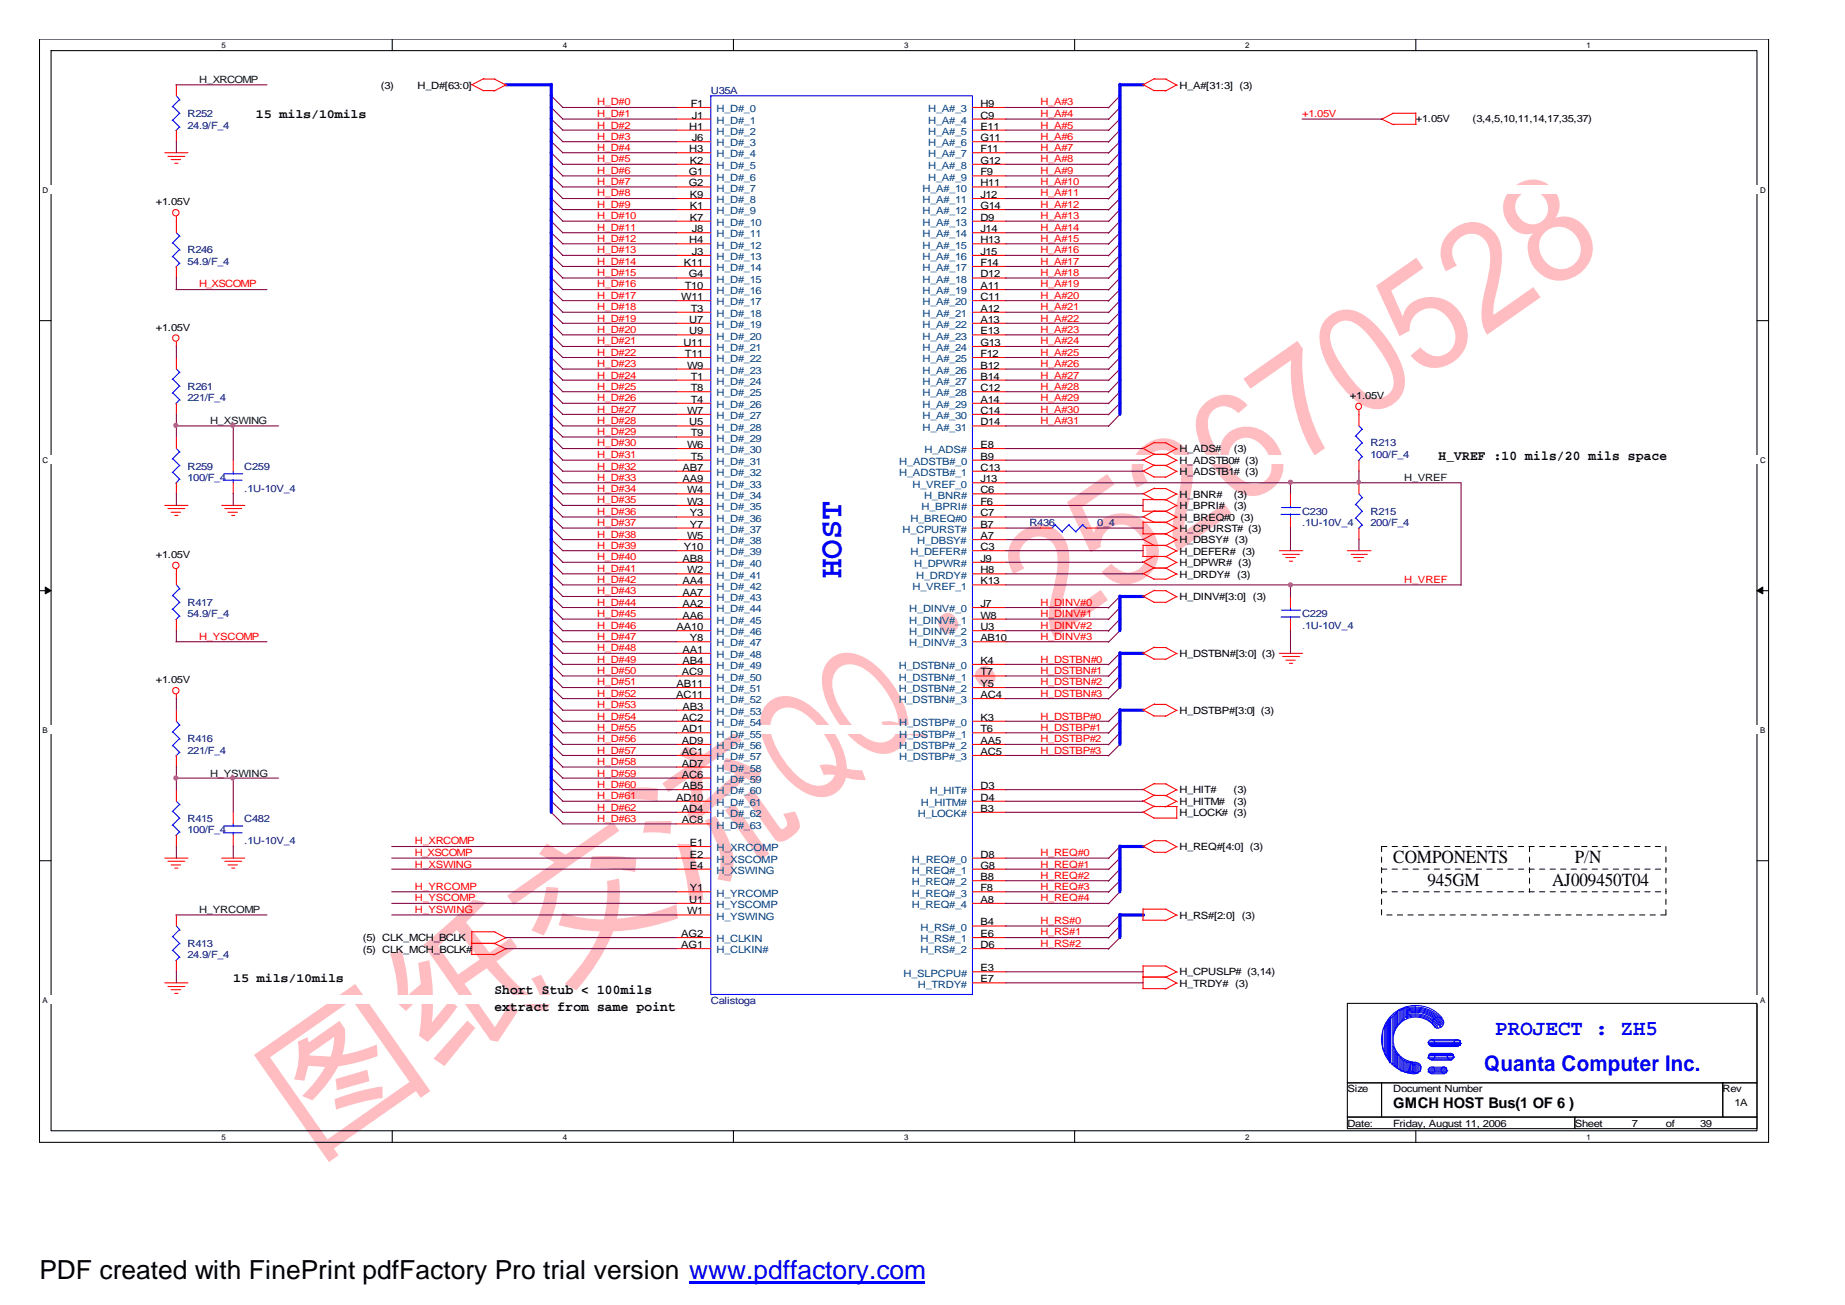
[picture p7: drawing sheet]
<svg xmlns="http://www.w3.org/2000/svg" width="297mm" height="210mm" viewBox="0 0 297 210" stroke-linecap="round" stroke-linejoin="round" font-family="sans-serif">
<path d="M6.3 6.3h278.1v177.4h-278zM8.2 8.1h274.3v173.8h-274.3z" fill="none" stroke="#000" stroke-width=".17"/>
<g fill="#fff">
<path d="M35.6 6.5h.7v1.5h-.7z"/>
<path d="M35.6 182.1h.7v1.5h-.7z"/>
</g>
<path d="M63.1 6.3v1.8M63.1 181.9v1.8" fill="none" stroke="#000" stroke-width=".17"/>
<g fill="#fff">
<path d="M90.5 6.5h.7v1.5h-.7z"/>
<path d="M90.5 182.1h.7v1.5h-.7z"/>
</g>
<path d="M117.9 6.3v1.8M117.9 181.9v1.8" fill="none" stroke="#000" stroke-width=".17"/>
<g fill="#fff">
<path d="M145.4 6.5h.6v1.5h-.6z"/>
<path d="M145.4 182.1h.6v1.5h-.6z"/>
</g>
<path d="M172.8 6.3v1.8M172.8 181.9v1.8" fill="none" stroke="#000" stroke-width=".17"/>
<g fill="#fff">
<path d="M200.2 6.5h.7v1.5h-.7z"/>
<path d="M200.2 182.1h.7v1.5h-.7z"/>
</g>
<path d="M227.7 6.3v1.8M227.7 181.9v1.8" fill="none" stroke="#000" stroke-width=".17"/>
<g fill="#fff">
<path d="M255.1 6.5h.7v1.5h-.7z"/>
<path d="M255.1 182.1h.7v1.5h-.7z"/>
<path d="M6.9 29.8h277.1v1.5h-277.1z"/>
<path d="M6.9 73.3h277.1v1.4h-277.1z"/>
</g>
<path d="M6.4 51.6h1.8M282.5 51.6h1.9" fill="none" stroke="#000" stroke-width=".17"/>
<path d="M6.9 116.7h277v1.4h-277z" fill="#fff"/>
<path d="M6.4 95h1.8M282.5 95h1.9" fill="none" stroke="#000" stroke-width=".17"/>
<path d="M7.3 94.4l.9 .6-.9 .5zM282.5 95l1-.6v1.1z" fill="#000" stroke="#000" stroke-width=".16"/>
<path d="M6.9 160.1h276.9v1.5h-276.9z" fill="#fff"/>
<path d="M6.4 138.4h1.8M282.5 138.4h1.9M216.7 161.4h65.8v12.8h-65.8zM216.7 174.2h5.5v5.5h-5.5zM216.7 179.7h36.5v1.8h-36.5zM222.2 174.2h54.8v5.5h-54.8zM253.2 179.7h29.3v1.8h-29.3zM277 174.2h5.5v5.5h-5.5z" fill="none" stroke="#000" stroke-width=".17"/>
<path d="M222.2 139.8h45.8M222.2 136.2h45.7M246 136.2v7.3M267.9 136.2v11M222.2 143.4h45.8M222.2 147.2v-11M267.9 147.2h-45.7" fill="none" stroke="#000" stroke-width=".16" stroke-dasharray=".8"/>
<g fill="none" stroke="#f00" stroke-width=".17">
<path d="M28.4 13.6v1.8M75.8 13.6l1.9 1M77.6 14.6h1.9M77.7 12.7h1.9M77.8 12.6l-1.9 1M79.5 12.7l1.9 1M81.4 13.6l-2 1.1M108.8 17.3h5.5M108.8 19.1h5.5M156.4 17.3h5.4M156.4 19.1h5.4M183.7 13.6l1.9 1"/>
<path d="M185.5 14.6h2M185.6 12.7h1.9M185.7 12.6l-1.9 1M187.5 12.7l1.8 1M189.2 13.6l-1.8 1.1M222.2 19.1l1.9 1M223.9 18.2h3.8M224 20h3.8M224 18.2l-1.9 1M227.7 18.1v1.9M26.5 24.6h3.7M27 25.2h2.7"/>
<path d="M27.5 25.7h1.5M28.1 26.3h.5M28.4 20.9v1.9M28.4 34.8v2.6M108.8 24.6h5.5M108.8 20.9h5.5M108.8 22.8h5.5M108.8 26.4h5.5M108.8 28.3h5.5M108.8 30.1h5.5M108.8 31.9h5.5M108.8 33.7h5.5"/>
<path d="M108.8 35.6h5.5M108.8 37.4h5.5M108.8 39.2h5.5M156.4 24.6h5.4M156.4 20.9h5.4M156.4 22.8h5.4M156.4 26.4h5.4M156.4 28.3h5.4M156.4 30.1h5.4M156.4 31.9h5.4M156.4 33.7h5.4M156.4 35.6h5.4"/>
<path d="M156.4 37.4h5.4M156.4 39.2h5.4M28.4 42.9v1.8M28.4 55v.8M28.4 57.5v1.9M108.8 41.1h5.5M108.8 42.9h5.5M108.8 44.7h5.5M108.8 46.6h5.5M108.8 48.4h5.5M108.8 50.2h5.5M108.8 52h5.5"/>
<path d="M108.8 53.9h5.5M108.8 55.7h5.5M108.8 57.5h5.5M108.8 59.4h5.5M156.4 41.1h5.4M156.4 42.9h5.4M156.4 44.7h5.4M156.4 46.6h5.4M156.4 48.4h5.4M156.4 50.2h5.4M156.4 52h5.4M156.4 53.9h5.4"/>
<path d="M156.4 55.7h5.4M156.4 57.5h5.4M156.4 59.4h5.4M28.4 64.9v1.7M28.4 70.3v1.9M28.4 77.7v1.7M37.5 74v1.8M37.5 77.7v1.7M108.8 61.1h5.5M108.8 63h5.5M108.8 64.9h5.5M108.8 66.6h5.5"/>
<path d="M108.8 68.5h5.5M108.8 72.2h5.5M108.8 74h5.5M108.8 75.8h5.5M108.8 77.7h5.5M108.8 79.4h5.5M108.8 70.3h5.5M156.4 61.1h5.4M156.4 63h5.4M156.4 64.9h5.4M156.4 66.6h5.4M156.4 68.5h5.4"/>
<path d="M156.4 72.2h5.4M156.4 74h5.4M156.4 75.8h5.4M156.4 77.7h5.4M156.4 79.4h5.4M183.7 72.1l1.9 1M183.7 73.9l1.9 1M183.7 75.7l1.9 1M183.7 79.3l1.9 1.1M185.5 73.1h2M185.5 74.9h2M185.5 76.7h2"/>
<path d="M185.6 71.2h1.9M185.6 78.6h1.9M185.7 71.1l-1.9 1.1M185.7 73l-1.9 1M185.7 74.8l-1.9 1M185.7 78.5l-1.9 .9M187.5 71.2l1.8 1M187.5 73.1l1.8 1M187.5 74.9l1.8 1M187.5 78.6l1.8 .9M189.2 72.2l-1.8 1M189.2 74l-1.8 .9"/>
<path d="M189.2 75.8l-1.8 1M189.2 79.4l-1.8 1M207.5 79.4v1.9M218.5 66v2.5M218.5 74v1.8M218.5 77.7v1.7M26.5 81.3h3.7M27 81.8h2.7M27.5 82.4h1.5M28.1 82.9h.5M28.4 91.5v2.6M28.4 99.6v1.8"/>
<path d="M35.6 81.3h3.8M36.2 81.8h2.7M36.7 82.4h1.5M37.3 82.9h.5M108.8 88.6h5.5M108.8 81.3h5.5M108.8 83.2h5.5M108.8 84.9h5.5M108.8 86.8h5.5M108.8 90.4h5.5M108.8 92.3h5.5M108.8 94.1h5.5"/>
<path d="M108.8 95.9h5.5M108.8 97.7h5.5M108.8 99.6h5.5M156.4 88.6h5.4M156.4 81.3h5.4M156.4 83.2h5.4M156.4 84.9h5.4M156.4 86.8h5.4M156.4 90.4h5.4M156.4 92.3h5.4M156.4 94.1h5.4M156.4 97.7h5.4"/>
<path d="M156.4 99.6h5.4M167.3 84.9h1.9M174.7 84.9h1.7M183.7 82.2h3.8M183.7 85.9h3.8M183.7 89.5h3.8M183.7 95.9l1.9 1M183.7 83.1l1.9 .9M183.7 86.7l1.9 1M183.7 92.2l1.9 .9M183.7 90.4l1.9 1M183.8 80.3v1.9"/>
<path d="M183.8 83.9v2M183.8 87.6v1.9M183.8 80.4h3.7M183.8 84h3.7M183.8 87.7h3.7M185.5 96.9h2M185.5 91.4h2M185.5 93.1h2M185.6 95h1.9M185.7 94.9l-1.9 1M185.7 82.1l-1.9 1.1M185.7 85.8l-1.9 1"/>
<path d="M185.7 91.3l-1.9 1M185.7 89.4l-1.9 1M187.5 95l1.8 1M187.5 82.2l1.8 1M187.5 85.9l1.8 1M187.5 91.4l1.8 1M187.5 89.5l1.8 1M187.5 80.4l1.8 1M187.5 84l1.8 1M187.5 87.7l1.8 1M189.2 95.9l-1.8 1.1M189.2 83.2l-1.8 .9"/>
<path d="M189.2 86.8l-1.8 1M189.2 92.3l-1.8 .9M189.2 90.4l-1.8 1.1M189.2 81.3l-1.8 1M189.2 84.9l-1.8 1.1M189.2 88.6l-1.8 1M205.7 88.6h3.8M206.2 89.2h2.8M206.8 89.7h1.5M207.3 90.3h.6M207.5 83.2v1.7M207.5 95.9v1.8"/>
<path d="M207.5 99.6v1.8M216.7 88.6h3.8M217.3 89.2h2.6M217.7 89.7h1.6M218.4 90.3h.4M218.5 84.9v1.9M28.4 111.7v.8M28.4 114.2v1.8M108.8 105.1h5.5M108.8 101.4h5.5M108.8 103.2h5.5M108.8 106.9h5.5"/>
<path d="M108.8 108.7h5.5M108.8 110.6h5.5M108.8 112.4h5.5M108.8 114.2h5.5M108.8 116h5.5M108.8 117.9h5.5M108.8 119.7h5.5M156.4 101.4h5.4M156.4 103.2h5.4M156.4 106.9h5.4M156.4 108.7h5.4M156.4 110.6h5.4"/>
<path d="M156.4 112.4h5.4M156.4 116h5.4M156.4 117.9h5.4M156.4 119.7h5.4M183.7 105l1.9 1M183.7 114.1l1.9 1.1M185.5 106h2M185.5 115.2h2M185.6 104.2h1.9M185.6 113.3h1.9M185.7 104.1l-1.9 1M185.7 113.2l-1.9 1"/>
<path d="M187.5 104.2l1.8 1M187.5 113.3l1.8 1M189.2 105.1l-1.8 1M189.2 114.2l-1.8 1M205.7 105.1h3.8M206.2 105.6h2.8M206.8 106.2h1.5M207.3 106.7h.6M26.5 138h3.7M27 138.5h2.7M27.5 139.1h1.5M28.1 139.6h.5"/>
<path d="M28.4 121.5v1.9M28.4 127v1.9M28.4 134.3v1.9M35.6 138h3.8M36.2 138.5h2.7M36.7 139.1h1.5M37.3 139.6h.5M37.5 130.7v1.8M37.5 134.3v1.9M108.8 138h5.5M108.8 136.2h5.5M108.8 139.8h5.5"/>
<path d="M108.8 121.5h5.5M108.8 123.4h5.5M108.8 125.2h5.5M108.8 127h5.5M108.8 128.9h5.5M108.8 130.7h5.5M108.8 132.5h5.5M156.4 138h5.4M156.4 139.8h5.4M156.4 121.5h5.4M156.4 127h5.4M156.4 128.9h5.4"/>
<path d="M156.4 130.7h5.4M183.7 136.1l1.9 1M183.7 126.9l1.9 1M183.7 128.8l1.9 .9M183.7 130.6l1.9 1M185.5 137.1h2M185.5 127.9h2M185.5 129.7h3.8M185.5 131.6h3.7M185.6 135.2h1.9M185.6 126.1h1.9M185.7 135.1l-1.9 1.1"/>
<path d="M185.7 126l-1.9 1M185.7 127.9l-1.9 1M185.7 129.6l-1.9 1.1M187.5 135.2l1.8 1M187.5 126.1l1.8 1M187.5 127.9l1.8 1.1M189.2 136.2l-1.8 1M189.2 127l-1.8 1M189.2 128.9l-1.8 .9M189.2 129.7v2M26.5 158.1h3.7M27 158.7h2.7"/>
<path d="M27.5 159.2h1.5M28.1 159.8h.5M28.4 147.2v1.7M28.4 154.4v1.9M75.8 151.7h3.8M75.8 153.5h3.7M75.9 149.9h3.7M75.9 149.8v3.7M79.5 149.9l1.9 1M79.5 151.7l1.9 1M81.4 150.8l-2 1M81.4 152.6l-2 1"/>
<path d="M108.8 152.6h5.5M108.8 150.8h5.5M108.8 143.4h5.5M108.8 145.3h5.5M108.8 147.2h5.5M156.4 158.1h5.4M156.4 152.6h5.4M156.4 150.8h5.4M156.4 143.4h5.4M156.4 145.3h5.4M156.4 141.7h5.4M156.4 148.9h5.4"/>
<path d="M156.4 156.3h5.4M183.7 148h3.8M183.7 157.2h3.8M183.7 159h3.8M183.8 146.2h3.7M183.8 146.1v1.9M183.8 155.3v3.7M183.8 155.4h3.7M187.5 146.2l1.8 1M187.5 155.4l1.8 1M187.5 157.2l1.8 1M189.2 147.2l-1.8 .9"/>
<path d="M189.2 156.3l-1.8 .9M189.2 158.1l-1.8 1"/>
<circle cx="28.3" cy="34.2" r=".52"/>
<circle cx="28.3" cy="54.4" r=".52"/>
<circle cx="218.4" cy="65.4" r=".5"/>
<circle cx="28.3" cy="90.9" r=".52"/>
<circle cx="28.3" cy="111.1" r=".52"/>
</g>
<g fill="none" stroke="#00f" stroke-width=".17">
<path d="M27.8 17.1l1.2 1.2M27.8 19.3l1.2 1.2M28.4 15.4l.6 .7M28.9 16l-1.2 1.2M28.9 18.2l-1.2 1.2M114.3 15.4h42.1v144.5h-42.1zM27.8 39l1.2 1.2M28.4 37.4l.6 .6M28.9 20.4l-.6 .6M28.9 37.9l-1.2 1.2M27.8 41.2l1.2 1.2M28.4 59.4l.6 .6"/>
<path d="M28.9 40.1l-1.2 1.2M28.9 42.3l-.6 .6M28.9 59.9l-1.2 1.2M27.8 73.8l1.2 1.1M27.8 76l1.2 1.1M27.8 61l1.2 1.2M27.8 63.2l1.2 1.2M28.4 72.2l.6 .5M28.9 72.7l-1.2 1.1M28.9 74.9l-1.2 1.1M28.9 77.1l-.6 .6M28.9 62.1l-1.2 1.2"/>
<path d="M28.9 64.3l-.6 .7M35.9 77.2h3M36 76.2h3M37.5 75.8v.5M37.5 77.1v.6M218 70.1l1.1 1.2M218 72.3l1.1 1.2M218.5 79.4l.6 .7M218.5 68.5l.6 .6M219 69l-1.1 1.2M219 71.2l-1.1 1.2M219 73.4l-.6 .7"/>
<path d="M27.8 95.8l1.2 1.2M27.8 98l1.2 1.2M28.4 94.1l.6 .7M28.9 94.7l-1.2 1.2M28.9 96.9l-1.2 1.2M28.9 99.1l-.6 .6M169.7 84.4l1.2 1.2M169.8 84.3l-.6 .6M171.9 84.4l1.2 1.2M172 84.3l-1.2 1.2M174.1 84.4l.7 .6M174.2 84.3l-1.2 1.2"/>
<path d="M206 82.7h3M206 99.2h3M206.1 81.6h3M206.1 98.1h3M207.5 81.3v.4M207.5 82.6v.6M207.5 97.7v.5M207.5 99.2v.4M218 81.1l1.1 1.2M218 83.3l1.1 1.2M219 80l-1.1 1.2M219 82.2l-1.1 1.2"/>
<path d="M219 84.4l-.6 .6M27.8 117.7l1.2 1.2M27.8 119.9l1.2 1.2M28.4 116l.6 .7M28.9 116.6l-1.2 1.2M28.9 118.8l-1.2 1.2M27.8 130.5l1.2 1.2M27.8 132.7l1.2 1.2M28.4 128.9l.6 .6M28.9 129.4l-1.2 1.2M28.9 131.6l-1.2 1.2M28.9 133.8l-.6 .6"/>
<path d="M28.9 121l-.6 .6M35.9 134h3M36 132.9h3M37.5 132.5v.4M37.5 133.9v.4M27.8 150.6l1.2 1.2M27.8 152.8l1.2 1.2M28.4 148.9l.6 .7M28.9 149.5l-1.2 1.2M28.9 151.7l-1.2 1.2M28.9 153.9l-.6 .6M222.3 166v2.6"/>
<path d="M222.3 168.5l.4 .7M222.6 165.4v3.7M222.8 165v4.7M222.8 169.6l.2 .3M222.8 164.9l-.2 .6M222.9 164.6v5.2M223.1 164.4v5.9M223.1 170.2l.3 .2M223.2 164.3l-.3 .4M223.3 164v6.4M223.4 163.9v7.1M223.5 163.8l-.2 .3"/>
<path d="M223.6 163.7v7.2M223.9 163.6v7.6M223.9 171.1h.2M223.9 163.5l-.3 .3M224 163.3v3.1M224 168.2v2.9M224 168.3l.3 .5M224.2 171.3l.3 .2M224.2 163.2v2.6M224.2 168.7v2.7M224.3 165.7l-.3 .6M224.4 163.1v2.4"/>
<path d="M224.4 169v2.5M224.4 169.1l.2 .4M224.5 163l-.3 .3M224.5 171.6l.3 .3M224.5 162.7v2.5M224.5 169.4v2.3M224.6 165.1l-.2 .4M224.7 162.7v2.2M224.7 169.5v2.3M224.7 169.6l.3 .3M224.8 162.6l-.3 .2M225 172h.2"/>
<path d="M225 162.4v2.3M225 169.8v2.3M225 162.5h.2M225 164.6l-.3 .3M225.1 162.5v2.1M225.1 169.9v2.1M225.1 170l.3 .3M225.3 172.2h.3M225.3 162.4v2M225.3 170.2v2.1M225.4 164.3l-.3 .2M225.5 162.3v1.9"/>
<path d="M225.5 170.3v1.9M225.5 170.4l.2 .2M225.6 162.2l-.3 .3M225.6 162.2v1.7M225.6 170.5v1.8M225.6 172.2l.3 .3M225.7 163.8l-.2 .3M225.8 162.2v1.8M225.8 170.4v2M225.8 170.5l.3 .3M225.9 162.1l-.3 .2M226 163.5l.2 .3"/>
<path d="M226.1 172.4h.2M226.1 162.1v1.5M226.1 170.7v1.8M226.1 163.1a4.5 4.5 0 0 1 5.5 2.1M226.1 162.8l1.5-.1a4.5 4.5 0 0 1 4.1 2.5M226.1 162.7l1.5-.2a4.6 4.6 0 0 1 4.1 2.4M226.1 162.5l1.5-.2a4.7 4.7 0 0 1 4.3 2.6M226.2 163.7a3.9 3.9 0 0 1 4.8 1.7M226.2 163.5a4.1 4.1 0 0 1 5 1.9M226.2 163.3a4.7 4.7 0 0 1 5 1.6M226.2 162v1.8M226.2 170.7v1.7"/>
<path d="M226.2 170.9h.3M226.3 172.6h.4M226.3 161.9l-.2 .3M226.3 162.3l1.3-.1a5.1 5.1 0 0 1 4.5 2.5M226.3 162.1l1.3-.1a5.4 5.4 0 0 1 4.6 2.4M226.4 172.4h.3M226.4 162.1v1.5M226.4 170.9v1.6M226.6 170.9h.2M226.6 170.8v1.6M226.7 170.9v1.7M226.9 170.9v1.7"/>
<path d="M227 170.8l-.6 1.8M227.2 170.8v1.6M227.2 170.9l.2 .5M227.2 172.3l-.3 .3M227.3 172.6h.3M227.3 171.3v1.3M227.5 171.1h.3M227.5 171v1.6M227.7 172.6h.2M227.7 171.1v1.5M227.8 171.1h.3M227.8 171v1.6"/>
<path d="M228 171.1v1.5M228.2 171.2v1.2M228.2 171.3l.3 .2M228.3 172.3l-.3 .3M228.4 171.5v.8M229.6 167.7h5.2M229.6 170.2h4.1M229.6 172h3M229.6 172.4h3M229.7 167.7v.2M229.7 172v.3M229.7 167.8h5.3"/>
<path d="M229.7 170h4.2M229.7 170.2l.4 .2M229.7 172.2h3.1M229.7 172.4l.4 .2M229.8 168h5M229.8 169.8h3.9M229.9 167.4h5M229.9 168l.2 .2M229.9 169.6h3.9M229.9 169.8l-.3 .3M229.9 171.8h2.8M230 168.2h4.9"/>
<path d="M230 170.4h3.6M230 172.6h2.7M230.2 171.6h2.1M230.2 172.7h2.1M230.2 170.5h3.2M230.2 169.4h3.2M230.2 168.3h4.3M230.2 167.2h4.3M230.5 164.9a3.7 3.7 0 0 0-6.1 .7 3.7 3.7 0 0 0 3.2 5.3M231.9 163.8a5.3 5.3 0 0 0-4.4-2.1h.1a5.5 5.5 0 0 0-5.4 5.4 5.5 5.5 0 0 0 5.4 5.6M232.6 171.8v.3M232.7 172.2l-.2 .3"/>
<path d="M233.7 169.6v.3M233.8 170l-.2 .3M234.8 167.4v.3M234.9 167.8l-.2 .3"/>
<circle cx="227.6" cy="171.7" r=".9"/>
<circle cx="230.2" cy="167.7" r=".52"/>
<circle cx="230.2" cy="172.1" r=".52"/>
<circle cx="230.2" cy="169.9" r=".52"/>
<circle cx="231.3" cy="164.5" r=".9"/>
<circle cx="232.2" cy="172.1" r=".5"/>
<circle cx="233.2" cy="169.9" r=".52"/>
<circle cx="234.3" cy="167.7" r=".52"/>
</g>
<g fill="none" stroke="#800040" stroke-width=".17">
<path d="M28.3 13.6h14.6M88.6 15.3l1.9 2M88.6 17.2l1.9 1.9M88.6 19.1l1.9 1.8M90.4 17.3h18.4M90.4 19.1h18.4M161.7 17.3h16.6M161.7 19.1h16.6M180.1 15.4l-1.9 2M180.1 17.3l-1.9 1.9M180.1 19.1l-1.9 1.9M209.4 19.1h12.9"/>
<path d="M28.4 22.7v1.9M88.6 20.8l1.9 2M88.6 22.7l1.9 1.9M88.6 24.5l1.9 1.9M88.6 26.3l1.9 2M88.6 28.2l1.9 1.9M88.6 30l1.9 1.9M88.6 31.8l1.9 1.9M88.6 33.6l1.9 2M88.6 35.5l1.9 1.9M88.6 37.4l1.9 1.8M88.6 39.1l1.9 2"/>
<path d="M90.4 20.9h18.4M90.4 22.8h18.4M90.4 24.6h18.4M90.4 26.4h18.4M90.4 28.3h18.4M90.4 30.1h18.4M90.4 31.9h18.4M90.4 33.7h18.4M90.4 35.6h18.4M90.4 37.4h18.4M90.4 39.2h18.4M161.7 20.9h16.6"/>
<path d="M161.7 22.8h16.6M161.7 24.6h16.6M161.7 26.4h16.6M161.7 28.3h16.6M161.7 30.1h16.6M161.7 31.9h16.6M161.7 33.7h16.6M161.7 35.6h16.6M161.7 37.4h16.6M161.7 39.2h16.6M180.1 20.9l-1.9 2M180.1 22.8l-1.9 1.9"/>
<path d="M180.1 24.6l-1.9 1.9M180.1 26.4l-1.9 2M180.1 28.3l-1.9 1.9M180.1 30.1l-1.9 1.9M180.1 31.9l-1.9 1.9M180.1 33.7l-1.9 2M180.1 35.6l-1.9 1.9M180.1 37.4l-1.9 1.9M180.1 39.2l-1.9 2M28.3 46.6h14.6M28.4 44.6v2M28.4 55.6v1.9"/>
<path d="M88.6 41l1.9 1.9M88.6 42.8l1.9 1.9M88.6 44.6l1.9 2M88.6 46.5l1.9 1.9M88.6 48.3l1.9 1.9M88.6 50.1l1.9 1.9M88.6 51.9l1.9 2M88.6 53.8l1.9 1.9M88.6 55.6l1.9 1.9M88.6 57.4l1.9 2M88.6 59.3l1.9 1.8M90.4 41.1h18.4"/>
<path d="M90.4 42.9h18.4M90.4 44.7h18.4M90.4 46.6h18.4M90.4 48.4h18.4M90.4 50.2h18.4M90.4 52h18.4M90.4 53.9h18.4M90.4 55.7h18.4M90.4 57.5h18.4M90.4 59.4h18.4M161.7 41.1h16.6M161.7 42.9h16.6"/>
<path d="M161.7 44.7h16.6M161.7 46.6h16.6M161.7 48.4h16.6M161.7 50.2h16.6M161.7 52h16.6M161.7 53.9h16.6M161.7 55.7h16.6M161.7 57.5h16.6M161.7 59.4h16.6M180.1 41.1l-1.9 1.8M180.1 42.9l-1.9 1.9M180.1 44.7l-1.9 2"/>
<path d="M180.1 46.6l-1.9 1.8M180.1 48.4l-1.9 1.9M180.1 50.2l-1.9 1.9M180.1 52l-1.9 1.9M180.1 53.9l-1.9 1.9M180.1 55.7l-1.9 1.9M180.1 57.5l-1.9 2M180.1 59.4l-1.9 1.8M28.3 68.5h16.5M28.4 66.6v3.7M28.4 79.3v2M37.5 68.4v5.6"/>
<path d="M37.5 79.3v2M88.6 61.1l1.9 1.9M88.6 62.9l1.9 2M88.6 64.8l1.9 1.8M88.6 66.6l1.9 1.9M88.6 68.4l1.9 1.9M88.6 70.2l1.9 2M88.6 72.1l1.9 1.9M88.6 73.9l1.9 1.9M88.6 75.7l1.9 2M88.6 77.6l1.9 1.8M88.6 79.3l1.9 2"/>
<path d="M90.4 61.1h18.4M90.4 63h18.4M90.4 64.9h18.4M90.4 66.6h18.4M90.4 68.5h18.4M90.4 70.3h18.4M90.4 72.2h18.4M90.4 74h18.4M90.4 75.8h18.4M90.4 77.7h18.4M90.4 79.4h18.4M161.7 72.2h22.1"/>
<path d="M161.7 74h22.1M161.7 75.8h22.1M161.7 79.4h22.1M161.7 77.7h73.2v16.5M161.7 61.1h16.6M161.7 63h16.6M161.7 64.9h16.6M161.7 66.6h16.6M161.7 68.5h16.6M180.1 61.1l-1.9 2M180.1 63l-1.9 2M180.1 64.9l-1.9 1.8"/>
<path d="M180.1 66.6l-1.9 2M207.5 77.6v1.8M218.5 75.7v2M88.6 81.2l1.9 2M88.6 83.1l1.9 1.8M88.6 84.9l1.9 1.9M88.6 86.7l1.9 1.9M88.6 88.5l1.9 1.9M88.6 90.4l1.9 1.9M88.6 92.2l1.9 1.9M88.6 94l1.9 1.9M88.6 95.9l1.9 1.8"/>
<path d="M88.6 97.6l1.9 2M88.6 99.5l1.9 1.9M90.4 81.3h18.4M90.4 83.2h18.4M90.4 84.9h18.4M90.4 86.8h18.4M90.4 88.6h18.4M90.4 90.4h18.4M90.4 92.3h18.4M90.4 94.1h18.4M90.4 95.9h18.4M90.4 97.7h18.4"/>
<path d="M90.4 99.6h18.4M161.7 81.3h22.1M161.7 83.2h22.1M161.7 88.6h22.1M161.7 90.4h22.1M161.7 92.3h22.1M161.7 94.1h73.2M161.7 97.7h16.6M161.7 99.6h16.6M161.8 84.9h5.6M161.8 86.8h22.1M176.4 84.9h7.5"/>
<path d="M180.1 95.9l-1.9 1.9M180.1 97.7l-1.9 2M180.1 99.6l-1.9 1.9M207.5 84.9v3.7M207.5 94v1.9M218.5 86.7v1.9M28.3 103.2h14.6M28.4 101.4v1.8M28.4 112.3v1.9M88.6 101.4l1.9 1.8M88.6 103.1l1.9 2M88.6 105l1.9 1.9"/>
<path d="M88.6 106.8l1.9 1.9M88.6 108.6l1.9 2M88.6 110.5l1.9 1.9M88.6 112.3l1.9 1.9M88.6 114.1l1.9 1.9M88.6 115.9l1.9 2M88.6 117.8l1.9 1.9M88.6 119.6l1.9 1.9M90.4 101.4h18.4M90.4 103.2h18.4M90.4 105.1h18.4M90.4 106.9h18.4"/>
<path d="M90.4 108.7h18.4M90.4 110.6h18.4M90.4 112.4h18.4M90.4 114.2h18.4M90.4 116h18.4M90.4 117.9h18.4M90.4 119.7h18.4M161.7 101.4h16.6M161.7 103.2h16.6M161.7 106.9h16.6M161.7 108.7h16.6M161.7 110.6h16.6"/>
<path d="M161.7 112.4h16.6M161.7 116h16.6M161.7 117.9h16.6M161.7 119.7h16.6M180.1 101.4l-1.9 1.9M180.1 105.1l-1.9 1.8M180.1 106.9l-1.9 1.9M180.1 108.7l-1.9 2M180.1 110.6l-1.9 1.9M180.1 114.2l-1.9 1.9M180.1 116l-1.9 2M180.1 117.9l-1.9 1.9"/>
<path d="M180.1 119.7l-1.9 1.9M207.5 101.4v3.7M28.3 125.2h16.5M28.4 123.3v3.7M28.4 136.1v1.9M37.5 125.1v5.6M37.5 136.1v1.9M63 136.2h45.8M63 138h45.8M63 139.8h45.8M88.6 121.4l1.9 2M88.6 123.3l1.9 1.9"/>
<path d="M88.6 125.1l1.9 1.9M88.6 126.9l1.9 2M88.6 128.8l1.9 1.9M88.6 130.6l1.9 1.9M90.4 121.5h18.4M90.4 123.4h18.4M90.4 125.2h18.4M90.4 127h18.4M90.4 128.9h18.4M90.4 130.7h18.4M90.4 132.5h18.4M161.7 127h22.1"/>
<path d="M161.7 128.9h22.1M161.7 130.7h22.1M161.7 121.5h16.6M161.7 138h16.6M161.7 139.8h16.6M180.1 136.2l-1.9 1.9M180.1 138l-1.9 1.9M180.1 139.8l-1.9 1.9M28.3 147.2h14.6M28.4 156.2v1.9M63 143.4h45.8M63 145.3h45.8"/>
<path d="M63 147.2h45.8M81.3 150.8h27.5M81.3 152.6h27.5M161.7 156.3h22.1M161.7 158.1h22.1M161.7 143.4h16.6M161.7 145.3h16.6M161.7 150.8h16.6M161.7 152.6h16.6M161.7 141.7h16.6M161.7 148.9h16.6M180.1 141.7l-1.9 1.8"/>
<path d="M180.1 143.4l-1.9 2M180.1 147.2l-1.9 1.8M180.1 148.9l-1.9 2M180.1 150.8l-1.9 1.9"/>
</g>
<g fill="none" stroke="#00f" stroke-width=".51">
<path d="M81.3 13.6h7.3M88.6 13.6v117.1M180.1 13.6h3.8M180.1 13.6v53M180.1 95.9h3.8M180.1 95.9v5.5M180.1 114.2h3.8M180.1 105.1h3.8M180.1 105v5.6M180.1 114.1v5.6M180.1 136.1v7.3M180.1 136.2h3.8"/>
<path d="M180.1 147.1v3.7M180.1 147.2h3.8"/>
</g>
<g fill="#f0f" stroke="#f0f" stroke-width=".17">
<circle cx="218.4" cy="77.6" r=".33"/>
<circle cx="207.5" cy="94.1" r=".35"/>
<circle cx="37.4" cy="68.4" r=".35"/>
<circle cx="28.3" cy="68.4" r=".35"/>
<circle cx="37.4" cy="125.1" r=".35"/>
<circle cx="28.3" cy="125.1" r=".35"/>
<circle cx="207.5" cy="77.6" r=".35"/>
</g>
<path d="M110.8 206.3h37.9" fill="none" stroke="#00f" stroke-width=".34"/>
<text font-size="24.3" fill="#ffbdc2" x="49.9" y="186.4" transform="rotate(-35 49.9 186.4)">图纸交流QQ：252670528</text>
<text font-size="5.3" fill="#00f" x="135.3" y="93" transform="rotate(-90 135.3 93)">HOST</text>
<text font-size="4.2" x="6.3" y="205.7">PDF created with FinePrint pdfFactory Pro trial version www.pdffactory.com</text>
<g font-size="3.5" fill="#00f">
<text x="240.5" y="166.6">PROJECT : ZH5</text>
<text x="238.7" y="172.3">Quanta Computer Inc.</text>
</g>
<g font-size="3">
<text x="224" y="138.9">COMPONENTS</text>
<text x="229.5" y="142.5">945GM</text>
<text x="249.6" y="142.5">AJ009450T04</text>
<text x="253.2" y="138.9">P/N</text>
</g>
<text font-size="2.4" x="224" y="178.2">GMCH HOST Bus(1 OF 6 )</text>
<g font-size="2.2">
<text x="231.3" y="74">H_VREF :10 mils/20 mils space</text>
<text x="79.5" y="159.9">Short Stub &lt; 100mils</text>
<text x="79.5" y="162.6">extract from same point</text>
</g>
<g font-size="2">
<text x="41.1" y="19">15 mils/10mils</text>
<text x="37.5" y="158">15 mils/10mils</text>
</g>
<g font-size="1.6" fill="#004000">
<text x="32" y="13.3">H_XRCOMP</text>
<text x="33.8" y="68.2">H_XSWING</text>
<text x="225.8" y="77.3">H_VREF</text>
<text x="33.8" y="124.9">H_YSWING</text>
<text x="32" y="146.8">H_YRCOMP</text>
</g>
<g font-size="1.6">
<text x="61.2" y="14.2">(3)</text>
<text x="67.1" y="14.2">H_D#[63:0]</text>
<text x="111.1" y="17.2">F1</text>
<text x="157.6" y="17.2">H9</text>
<text x="189.7" y="14.2">H_A#[31:3] (3)</text>
<text x="110.8" y="20.8">H1</text>
<text x="111.3" y="19.1">J1</text>
<text x="111.3" y="22.7">J6</text>
<text x="157.6" y="19.1">C9</text>
<text x="157.6" y="20.8">E11</text>
<text x="157.6" y="22.7">G11</text>
<text x="227.7" y="19.6">+1.05V</text>
<text x="236.8" y="19.6">(3,4,5,10,11,14,17,35,37)</text>
<text x="110.7" y="28.2">G1</text>
<text x="110.7" y="30">G2</text>
<text x="110.8" y="24.5">H3</text>
<text x="110.9" y="26.3">K2</text>
<text x="157.6" y="24.5">F11</text>
<text x="157.6" y="26.3">G12</text>
<text x="157.6" y="28.2">F9</text>
<text x="157.6" y="30">H11</text>
<text x="25.1" y="33">+1.05V</text>
<text x="110.9" y="31.8">K9</text>
<text x="110.9" y="33.6">K1</text>
<text x="110.9" y="35.5">K7</text>
<text x="157.6" y="31.8">J12</text>
<text x="157.6" y="33.6">G14</text>
<text x="157.6" y="35.5">D9</text>
<text x="110.8" y="39.1">H4</text>
<text x="111.3" y="37.4">J8</text>
<text x="111.3" y="41">J3</text>
<text x="157.6" y="37.4">J14</text>
<text x="157.6" y="39.1">H13</text>
<text x="157.6" y="41">J15</text>
<text x="110" y="42.8">K11</text>
<text x="110.2" y="46.5">T10</text>
<text x="110.7" y="44.6">G4</text>
<text x="157.6" y="42.8">F14</text>
<text x="157.6" y="44.6">D12</text>
<text x="157.6" y="46.5">A11</text>
<text x="25.1" y="53.2">+1.05V</text>
<text x="109.6" y="48.3">W11</text>
<text x="110.8" y="51.9">U7</text>
<text x="110.8" y="53.8">U9</text>
<text x="111.1" y="50.1">T3</text>
<text x="157.6" y="48.3">C11</text>
<text x="157.6" y="50.1">A12</text>
<text x="157.6" y="51.9">A13</text>
<text x="157.6" y="53.8">E13</text>
<text x="109.9" y="55.6">U11</text>
<text x="110.2" y="57.4">T11</text>
<text x="110.5" y="59.3">W9</text>
<text x="157.6" y="55.6">G13</text>
<text x="157.6" y="57.4">F12</text>
<text x="157.6" y="59.3">B12</text>
<text x="111.1" y="61.1">T1</text>
<text x="111.1" y="62.9">T8</text>
<text x="111.1" y="64.8">T4</text>
<text x="157.6" y="61.1">B14</text>
<text x="157.6" y="62.9">C12</text>
<text x="157.6" y="64.8">A14</text>
<text x="217.1" y="64.2">+1.05V</text>
<text x="110.5" y="66.6">W7</text>
<text x="110.8" y="68.4">U5</text>
<text x="111.1" y="70.2">T9</text>
<text x="157.6" y="66.6">C14</text>
<text x="157.6" y="68.4">D14</text>
<text x="109.7" y="75.7">AB7</text>
<text x="109.7" y="77.6">AA9</text>
<text x="110.5" y="72.1">W6</text>
<text x="111.1" y="73.9">T5</text>
<text x="157.6" y="72.1">E8</text>
<text x="157.6" y="73.9">B9</text>
<text x="157.6" y="75.7">C13</text>
<text x="157.6" y="77.6">J13</text>
<text x="189.7" y="72.7">H_ADS#</text>
<text x="189.7" y="74.6">H_ADSTB0# (3)</text>
<text x="189.7" y="76.4">H_ADSTB1# (3)</text>
<text x="198.4" y="72.7">(3)</text>
<text x="110.5" y="79.3">W4</text>
<text x="110.5" y="81.2">W3</text>
<text x="110.9" y="83.1">Y3</text>
<text x="157.6" y="79.3">C6</text>
<text x="157.6" y="81.2">F6</text>
<text x="157.6" y="83.1">C7</text>
<text x="189.7" y="80.1">H_BNR#</text>
<text x="189.7" y="83.7">H_BREQ#0 (3)</text>
<text x="189.7" y="81.9">H_BPRI#</text>
<text x="198.4" y="81.9">(3)</text>
<text x="198.4" y="80.1">(3)</text>
<text x="25.1" y="89.8">+1.05V</text>
<text x="110" y="88.5">Y10</text>
<text x="110.5" y="86.7">W5</text>
<text x="110.9" y="84.9">Y7</text>
<text x="157.6" y="84.9">B7</text>
<text x="157.6" y="86.7">A7</text>
<text x="157.6" y="88.5">C3</text>
<text x="189.7" y="87.4">H_DBSY# (3)</text>
<text x="189.7" y="85.5">H_CPURST# (3)</text>
<text x="189.7" y="89.3">H_DEFER# (3)</text>
<text x="109.7" y="90.4">AB8</text>
<text x="109.7" y="94">AA4</text>
<text x="109.7" y="95.9">AA7</text>
<text x="110.5" y="92.2">W2</text>
<text x="157.6" y="90.4">J9</text>
<text x="157.6" y="92.2">H8</text>
<text x="157.6" y="94">K13</text>
<text x="189.7" y="92.9">H_DRDY# (3)</text>
<text x="189.7" y="91">H_DPWR# (3)</text>
<text x="108.8" y="101.4">AA10</text>
<text x="109.7" y="97.6">AA2</text>
<text x="109.7" y="99.5">AA6</text>
<text x="157.6" y="97.6">J7</text>
<text x="157.6" y="99.5">W8</text>
<text x="157.6" y="101.4">U3</text>
<text x="189.7" y="96.5">H_DINV#[3:0] (3)</text>
<text x="109.7" y="105">AA1</text>
<text x="109.7" y="106.8">AB4</text>
<text x="110.9" y="103.1">Y8</text>
<text x="157.6" y="103.1">AB10</text>
<text x="157.6" y="106.8">K4</text>
<text x="189.7" y="105.7">H_DSTBN#[3:0] (3)</text>
<text x="25.1" y="109.9">+1.05V</text>
<text x="108.7" y="112.3">AC11</text>
<text x="108.8" y="110.5">AB11</text>
<text x="109.6" y="108.6">AC9</text>
<text x="157.6" y="108.6">T7</text>
<text x="157.6" y="110.5">Y5</text>
<text x="157.6" y="112.3">AC4</text>
<text x="109.6" y="115.9">AC2</text>
<text x="109.6" y="117.8">AD1</text>
<text x="109.6" y="119.6">AD9</text>
<text x="109.7" y="114.1">AB3</text>
<text x="157.6" y="115.9">K3</text>
<text x="157.6" y="117.8">T6</text>
<text x="157.6" y="119.6">AA5</text>
<text x="189.7" y="114.8">H_DSTBP#[3:0] (3)</text>
<text x="109.6" y="121.4">AC1</text>
<text x="109.6" y="123.3">AD7</text>
<text x="109.6" y="125.1">AC6</text>
<text x="157.6" y="121.4">AC5</text>
<text x="108.7" y="128.8">AD10</text>
<text x="109.6" y="130.6">AD4</text>
<text x="109.7" y="126.9">AB5</text>
<text x="157.6" y="126.9">D3</text>
<text x="157.6" y="128.8">D4</text>
<text x="157.6" y="130.6">B3</text>
<text x="189.7" y="127.6">H_HIT#</text>
<text x="189.7" y="129.5">H_HITM#</text>
<text x="189.7" y="131.2">H_LOCK# (3)</text>
<text x="198.4" y="127.6">(3)</text>
<text x="198.4" y="129.5">(3)</text>
<text x="109.6" y="132.4">AC8</text>
<text x="110.9" y="136.1">E1</text>
<text x="110.9" y="137.9">E2</text>
<text x="157.6" y="137.9">D8</text>
<text x="189.7" y="136.8">H_REQ#[4:0] (3)</text>
<text x="110.9" y="139.7">E4</text>
<text x="110.9" y="143.4">Y1</text>
<text x="157.6" y="139.7">G8</text>
<text x="157.6" y="141.6">B8</text>
<text x="157.6" y="143.4">F8</text>
<text x="110.5" y="147.1">W1</text>
<text x="110.8" y="145.2">U1</text>
<text x="157.6" y="145.2">A8</text>
<text x="157.6" y="148.9">B4</text>
<text x="189.7" y="147.8">H_RS#[2:0] (3)</text>
<text x="58.3" y="151.4">(5) CLK_MCH_BCLK</text>
<text x="58.3" y="153.3">(5) CLK_MCH_BCLK#</text>
<text x="109.6" y="152.5">AG1</text>
<text x="109.6" y="150.7">AG2</text>
<text x="157.6" y="150.7">E6</text>
<text x="157.6" y="152.5">D6</text>
<text x="157.6" y="156.2">E3</text>
<text x="157.6" y="158">E7</text>
<text x="189.7" y="156.9">H_CPUSLP# (3,14)</text>
<text x="189.7" y="158.7">H_TRDY# (3)</text>
<text x="216.7" y="175.7">Size</text>
<text x="224" y="175.7">Document Number</text>
<text x="277" y="175.7">Rev</text>
<text x="278.9" y="177.9">1A</text>
<text x="216.7" y="181.2">Date:</text>
<text x="224" y="181.2">Friday, August 11, 2006</text>
<text x="253.2" y="181.2">Sheet</text>
<text x="262.4" y="181.2">7</text>
<text x="267.9" y="181.2">of</text>
<text x="273.4" y="181.2">39</text>
</g>
<g font-size="1.6" fill="#f00">
<text x="96" y="16.9">H_D#0</text>
<text x="167.3" y="16.9">H_A#3</text>
<text x="96" y="18.8">H_D#1</text>
<text x="96" y="20.7">H_D#2</text>
<text x="96" y="22.5">H_D#3</text>
<text x="167.3" y="18.8">H_A#4</text>
<text x="167.3" y="20.7">H_A#5</text>
<text x="167.3" y="22.5">H_A#6</text>
<text x="209.4" y="18.8">+1.05V</text>
<text x="96" y="24.3">H_D#4</text>
<text x="96" y="26.1">H_D#5</text>
<text x="96" y="28">H_D#6</text>
<text x="96" y="29.8">H_D#7</text>
<text x="167.3" y="24.3">H_A#7</text>
<text x="167.3" y="26.1">H_A#8</text>
<text x="167.3" y="28">H_A#9</text>
<text x="167.3" y="29.8">H_A#10</text>
<text x="96" y="31.6">H_D#8</text>
<text x="96" y="33.5">H_D#9</text>
<text x="96" y="35.2">H_D#10</text>
<text x="167.3" y="31.6">H_A#11</text>
<text x="167.3" y="33.5">H_A#12</text>
<text x="167.3" y="35.2">H_A#13</text>
<text x="96" y="37.1">H_D#11</text>
<text x="96" y="39">H_D#12</text>
<text x="96" y="40.7">H_D#13</text>
<text x="167.3" y="37.1">H_A#14</text>
<text x="167.3" y="39">H_A#15</text>
<text x="167.3" y="40.7">H_A#16</text>
<text x="32" y="46.2">H_XSCOMP</text>
<text x="96" y="42.6">H_D#14</text>
<text x="96" y="44.4">H_D#15</text>
<text x="96" y="46.2">H_D#16</text>
<text x="167.3" y="42.6">H_A#17</text>
<text x="167.3" y="44.4">H_A#18</text>
<text x="167.3" y="46.2">H_A#19</text>
<text x="96" y="48.1">H_D#17</text>
<text x="96" y="49.9">H_D#18</text>
<text x="96" y="51.7">H_D#19</text>
<text x="96" y="53.5">H_D#20</text>
<text x="167.3" y="48.1">H_A#20</text>
<text x="167.3" y="49.9">H_A#21</text>
<text x="167.3" y="51.7">H_A#22</text>
<text x="167.3" y="53.5">H_A#23</text>
<text x="96" y="55.4">H_D#21</text>
<text x="96" y="57.2">H_D#22</text>
<text x="96" y="59">H_D#23</text>
<text x="167.3" y="55.4">H_A#24</text>
<text x="167.3" y="57.2">H_A#25</text>
<text x="167.3" y="59">H_A#26</text>
<text x="96" y="60.9">H_D#24</text>
<text x="96" y="62.7">H_D#25</text>
<text x="96" y="64.5">H_D#26</text>
<text x="167.3" y="60.9">H_A#27</text>
<text x="167.3" y="62.7">H_A#28</text>
<text x="167.3" y="64.5">H_A#29</text>
<text x="96" y="66.4">H_D#27</text>
<text x="96" y="68.2">H_D#28</text>
<text x="96" y="70">H_D#29</text>
<text x="96" y="71.8">H_D#30</text>
<text x="167.3" y="66.4">H_A#30</text>
<text x="167.3" y="68.2">H_A#31</text>
<text x="96" y="73.7">H_D#31</text>
<text x="96" y="75.5">H_D#32</text>
<text x="96" y="77.3">H_D#33</text>
<text x="96" y="79.2">H_D#34</text>
<text x="96" y="81">H_D#35</text>
<text x="96" y="82.8">H_D#36</text>
<text x="96" y="84.7">H_D#37</text>
<text x="96" y="86.5">H_D#38</text>
<text x="96" y="88.3">H_D#39</text>
<text x="96" y="90.1">H_D#40</text>
<text x="96" y="92">H_D#41</text>
<text x="96" y="93.8">H_D#42</text>
<text x="96" y="95.6">H_D#43</text>
<text x="225.8" y="93.8">H_VREF</text>
<text x="96" y="97.5">H_D#44</text>
<text x="96" y="99.2">H_D#45</text>
<text x="96" y="101.1">H_D#46</text>
<text x="167.3" y="97.5">H_DINV#0</text>
<text x="167.3" y="99.2">H_DINV#1</text>
<text x="167.3" y="101.1">H_DINV#2</text>
<text x="32" y="103">H_YSCOMP</text>
<text x="96" y="103">H_D#47</text>
<text x="96" y="104.7">H_D#48</text>
<text x="96" y="106.6">H_D#49</text>
<text x="167.3" y="103">H_DINV#3</text>
<text x="167.3" y="106.6">H_DSTBN#0</text>
<text x="96" y="108.4">H_D#50</text>
<text x="96" y="110.3">H_D#51</text>
<text x="96" y="112.1">H_D#52</text>
<text x="96" y="113.9">H_D#53</text>
<text x="167.3" y="108.4">H_DSTBN#1</text>
<text x="167.3" y="110.3">H_DSTBN#2</text>
<text x="167.3" y="112.1">H_DSTBN#3</text>
<text x="96" y="115.8">H_D#54</text>
<text x="96" y="117.5">H_D#55</text>
<text x="96" y="119.4">H_D#56</text>
<text x="167.3" y="115.8">H_DSTBP#0</text>
<text x="167.3" y="117.5">H_DSTBP#1</text>
<text x="167.3" y="119.4">H_DSTBP#2</text>
<text x="96" y="121.3">H_D#57</text>
<text x="96" y="123">H_D#58</text>
<text x="96" y="124.9">H_D#59</text>
<text x="167.3" y="121.3">H_DSTBP#3</text>
<text x="96" y="126.7">H_D#60</text>
<text x="96" y="128.5">H_D#61</text>
<text x="96" y="130.4">H_D#62</text>
<text x="66.7" y="135.8">H_XRCOMP</text>
<text x="66.7" y="137.7">H_XSCOMP</text>
<text x="96" y="132.2">H_D#63</text>
<text x="167.3" y="137.7">H_REQ#0</text>
<text x="66.7" y="139.5">H_XSWING</text>
<text x="66.7" y="143.2">H_YRCOMP</text>
<text x="167.3" y="139.5">H_REQ#1</text>
<text x="167.3" y="141.3">H_REQ#2</text>
<text x="167.3" y="143.2">H_REQ#3</text>
<text x="66.7" y="145">H_YSCOMP</text>
<text x="66.7" y="146.8">H_YSWING</text>
<text x="167.3" y="145">H_REQ#4</text>
<text x="167.3" y="148.7">H_RS#0</text>
<text x="167.3" y="150.5">H_RS#1</text>
<text x="167.3" y="152.3">H_RS#2</text>
</g>
<g font-size="1.6" fill="#000080">
<text x="114.3" y="15.2">U35A</text>
<text x="30.1" y="18.8">R252</text>
<text x="30.1" y="20.7">24.9/F_4</text>
<text x="30.1" y="40.7">R246</text>
<text x="30.1" y="42.6">54.9/F_4</text>
<text x="30.1" y="62.7">R261</text>
<text x="30.1" y="64.5">221/F_4</text>
<text x="220.4" y="71.8">R213</text>
<text x="30.1" y="75.5">R259</text>
<text x="30.1" y="77.3">100/F_4</text>
<text x="39.3" y="75.5">C259</text>
<text x="220.4" y="73.7">100/F_4</text>
<text x="39.3" y="79.2">.1U-10V_4</text>
<text x="209.4" y="82.8">C230</text>
<text x="220.4" y="82.8">R215</text>
<text x="165.5" y="84.7">R436</text>
<text x="176.4" y="84.7">0_4</text>
<text x="209.4" y="84.7">.1U-10V_4</text>
<text x="220.4" y="84.7">200/F_4</text>
<text x="30.1" y="97.5">R417</text>
<text x="30.1" y="99.2">54.9/F_4</text>
<text x="209.4" y="99.2">C229</text>
<text x="209.4" y="101.1">.1U-10V_4</text>
<text x="30.1" y="119.4">R416</text>
<text x="30.1" y="121.3">221/F_4</text>
<text x="30.1" y="132.2">R415</text>
<text x="30.1" y="134">100/F_4</text>
<text x="39.3" y="132.2">C482</text>
<text x="39.3" y="135.8">.1U-10V_4</text>
<text x="30.1" y="152.3">R413</text>
<text x="30.1" y="154.1">24.9/F_4</text>
<text x="114.3" y="161.5">Calistoga</text>
</g>
<g font-size="1.6" fill="#004080">
<text x="115.2" y="18">H_D#_0</text>
<text x="115.2" y="19.9">H_D#_1</text>
<text x="115.2" y="21.7">H_D#_2</text>
<text x="115.2" y="23.6">H_D#_3</text>
<text x="149.3" y="18">H_A#_3</text>
<text x="149.3" y="19.9">H_A#_4</text>
<text x="149.3" y="21.7">H_A#_5</text>
<text x="149.3" y="23.6">H_A#_6</text>
<text x="115.2" y="25.3">H_D#_4</text>
<text x="115.2" y="27.2">H_D#_5</text>
<text x="115.2" y="29.1">H_D#_6</text>
<text x="149.3" y="25.3">H_A#_7</text>
<text x="149.3" y="27.2">H_A#_8</text>
<text x="149.3" y="29.1">H_A#_9</text>
<text x="115.2" y="30.8">H_D#_7</text>
<text x="115.2" y="32.7">H_D#_8</text>
<text x="115.2" y="34.5">H_D#_9</text>
<text x="148.3" y="30.8">H_A#_10</text>
<text x="148.3" y="32.7">H_A#_11</text>
<text x="148.3" y="34.5">H_A#_12</text>
<text x="115.2" y="36.3">H_D#_10</text>
<text x="115.2" y="38.2">H_D#_11</text>
<text x="115.2" y="40">H_D#_12</text>
<text x="115.2" y="41.8">H_D#_13</text>
<text x="148.3" y="36.3">H_A#_13</text>
<text x="148.3" y="38.2">H_A#_14</text>
<text x="148.3" y="40">H_A#_15</text>
<text x="148.3" y="41.8">H_A#_16</text>
<text x="115.2" y="43.6">H_D#_14</text>
<text x="115.2" y="45.5">H_D#_15</text>
<text x="115.2" y="47.3">H_D#_16</text>
<text x="148.3" y="43.6">H_A#_17</text>
<text x="148.3" y="45.5">H_A#_18</text>
<text x="148.3" y="47.3">H_A#_19</text>
<text x="115.2" y="49.1">H_D#_17</text>
<text x="115.2" y="51">H_D#_18</text>
<text x="115.2" y="52.8">H_D#_19</text>
<text x="148.3" y="49.1">H_A#_20</text>
<text x="148.3" y="51">H_A#_21</text>
<text x="148.3" y="52.8">H_A#_22</text>
<text x="115.2" y="54.6">H_D#_20</text>
<text x="115.2" y="56.5">H_D#_21</text>
<text x="115.2" y="58.3">H_D#_22</text>
<text x="148.3" y="54.6">H_A#_23</text>
<text x="148.3" y="56.5">H_A#_24</text>
<text x="148.3" y="58.3">H_A#_25</text>
<text x="115.2" y="60.1">H_D#_23</text>
<text x="115.2" y="61.9">H_D#_24</text>
<text x="115.2" y="63.8">H_D#_25</text>
<text x="115.2" y="65.6">H_D#_26</text>
<text x="148.3" y="60.1">H_A#_26</text>
<text x="148.3" y="61.9">H_A#_27</text>
<text x="148.3" y="63.8">H_A#_28</text>
<text x="148.3" y="65.6">H_A#_29</text>
<text x="115.2" y="67.4">H_D#_27</text>
<text x="115.2" y="69.3">H_D#_28</text>
<text x="115.2" y="71">H_D#_29</text>
<text x="148.3" y="67.4">H_A#_30</text>
<text x="148.3" y="69.3">H_A#_31</text>
<text x="115.2" y="72.9">H_D#_30</text>
<text x="115.2" y="74.8">H_D#_31</text>
<text x="115.2" y="76.6">H_D#_32</text>
<text x="144.6" y="74.8">H_ADSTB#_0</text>
<text x="144.6" y="76.6">H_ADSTB#_1</text>
<text x="148.7" y="72.9">H_ADS#</text>
<text x="115.2" y="78.4">H_D#_33</text>
<text x="115.2" y="80.2">H_D#_34</text>
<text x="115.2" y="82.1">H_D#_35</text>
<text x="115.2" y="83.9">H_D#_36</text>
<text x="146.4" y="83.9">H_BREQ#0</text>
<text x="146.7" y="78.4">H_VREF_0</text>
<text x="148.2" y="82.1">H_BPRI#</text>
<text x="148.6" y="80.2">H_BNR#</text>
<text x="115.2" y="85.7">H_D#_37</text>
<text x="115.2" y="87.6">H_D#_38</text>
<text x="115.2" y="89.3">H_D#_39</text>
<text x="145.1" y="85.7">H_CPURST#</text>
<text x="146.4" y="89.3">H_DEFER#</text>
<text x="147.5" y="87.6">H_DBSY#</text>
<text x="115.2" y="91.2">H_D#_40</text>
<text x="115.2" y="93.1">H_D#_41</text>
<text x="115.2" y="94.8">H_D#_42</text>
<text x="146.7" y="94.8">H_VREF_1</text>
<text x="147" y="91.2">H_DPWR#</text>
<text x="147.3" y="93.1">H_DRDY#</text>
<text x="115.2" y="96.7">H_D#_43</text>
<text x="115.2" y="98.5">H_D#_44</text>
<text x="115.2" y="100.3">H_D#_45</text>
<text x="146.2" y="98.5">H_DINV#_0</text>
<text x="146.2" y="100.3">H_DINV#_1</text>
<text x="115.2" y="102.2">H_D#_46</text>
<text x="115.2" y="104">H_D#_47</text>
<text x="115.2" y="105.8">H_D#_48</text>
<text x="115.2" y="107.6">H_D#_49</text>
<text x="144.5" y="107.6">H_DSTBN#_0</text>
<text x="146.2" y="102.2">H_DINV#_2</text>
<text x="146.2" y="104">H_DINV#_3</text>
<text x="115.2" y="109.5">H_D#_50</text>
<text x="115.2" y="111.4">H_D#_51</text>
<text x="115.2" y="113.1">H_D#_52</text>
<text x="144.5" y="109.5">H_DSTBN#_1</text>
<text x="144.5" y="111.4">H_DSTBN#_2</text>
<text x="144.5" y="113.1">H_DSTBN#_3</text>
<text x="115.2" y="115">H_D#_53</text>
<text x="115.2" y="116.8">H_D#_54</text>
<text x="115.2" y="118.6">H_D#_55</text>
<text x="144.6" y="116.8">H_DSTBP#_0</text>
<text x="144.6" y="118.6">H_DSTBP#_1</text>
<text x="115.2" y="120.5">H_D#_56</text>
<text x="115.2" y="122.3">H_D#_57</text>
<text x="115.2" y="124.1">H_D#_58</text>
<text x="115.2" y="125.9">H_D#_59</text>
<text x="144.6" y="120.5">H_DSTBP#_2</text>
<text x="144.6" y="122.3">H_DSTBP#_3</text>
<text x="115.2" y="127.8">H_D#_60</text>
<text x="115.2" y="129.6">H_D#_61</text>
<text x="115.2" y="131.4">H_D#_62</text>
<text x="147.6" y="131.4">H_LOCK#</text>
<text x="148.1" y="129.6">H_HITM#</text>
<text x="149.5" y="127.8">H_HIT#</text>
<text x="115.2" y="136.9">H_XRCOMP</text>
<text x="115.2" y="133.3">H_D#_63</text>
<text x="115.2" y="138.8">H_XSCOMP</text>
<text x="115.2" y="140.6">H_XSWING</text>
<text x="146.6" y="138.8">H_REQ#_0</text>
<text x="146.6" y="140.6">H_REQ#_1</text>
<text x="146.6" y="142.4">H_REQ#_2</text>
<text x="115.2" y="144.2">H_YRCOMP</text>
<text x="115.2" y="146.1">H_YSCOMP</text>
<text x="115.2" y="147.9">H_YSWING</text>
<text x="146.6" y="144.2">H_REQ#_3</text>
<text x="146.6" y="146.1">H_REQ#_4</text>
<text x="148" y="149.7">H_RS#_0</text>
<text x="115.2" y="153.3">H_CLKIN#</text>
<text x="115.2" y="151.6">H_CLKIN</text>
<text x="148" y="151.6">H_RS#_1</text>
<text x="148" y="153.3">H_RS#_2</text>
<text x="145.3" y="157.1">H_SLPCPU#</text>
<text x="147.6" y="158.8">H_TRDY#</text>
</g>
<g font-size="1.3">
<text x="35.6" y="7.7">5</text>
<text x="90.5" y="7.7">4</text>
<text x="145.4" y="7.7">3</text>
<text x="200.2" y="7.7">2</text>
<text x="255.1" y="7.7">1</text>
<text x="6.9" y="31">D</text>
<text x="283" y="31">D</text>
<text x="6.9" y="74.4">C</text>
<text x="283" y="74.4">C</text>
<text x="6.9" y="117.9">B</text>
<text x="283" y="117.9">B</text>
<text x="6.9" y="161.3">A</text>
<text x="283" y="161.3">A</text>
<text x="35.6" y="183.3">5</text>
<text x="90.5" y="183.3">4</text>
<text x="145.4" y="183.3">3</text>
<text x="200.2" y="183.3">2</text>
<text x="255.1" y="183.3">1</text>
</g>
</svg>
